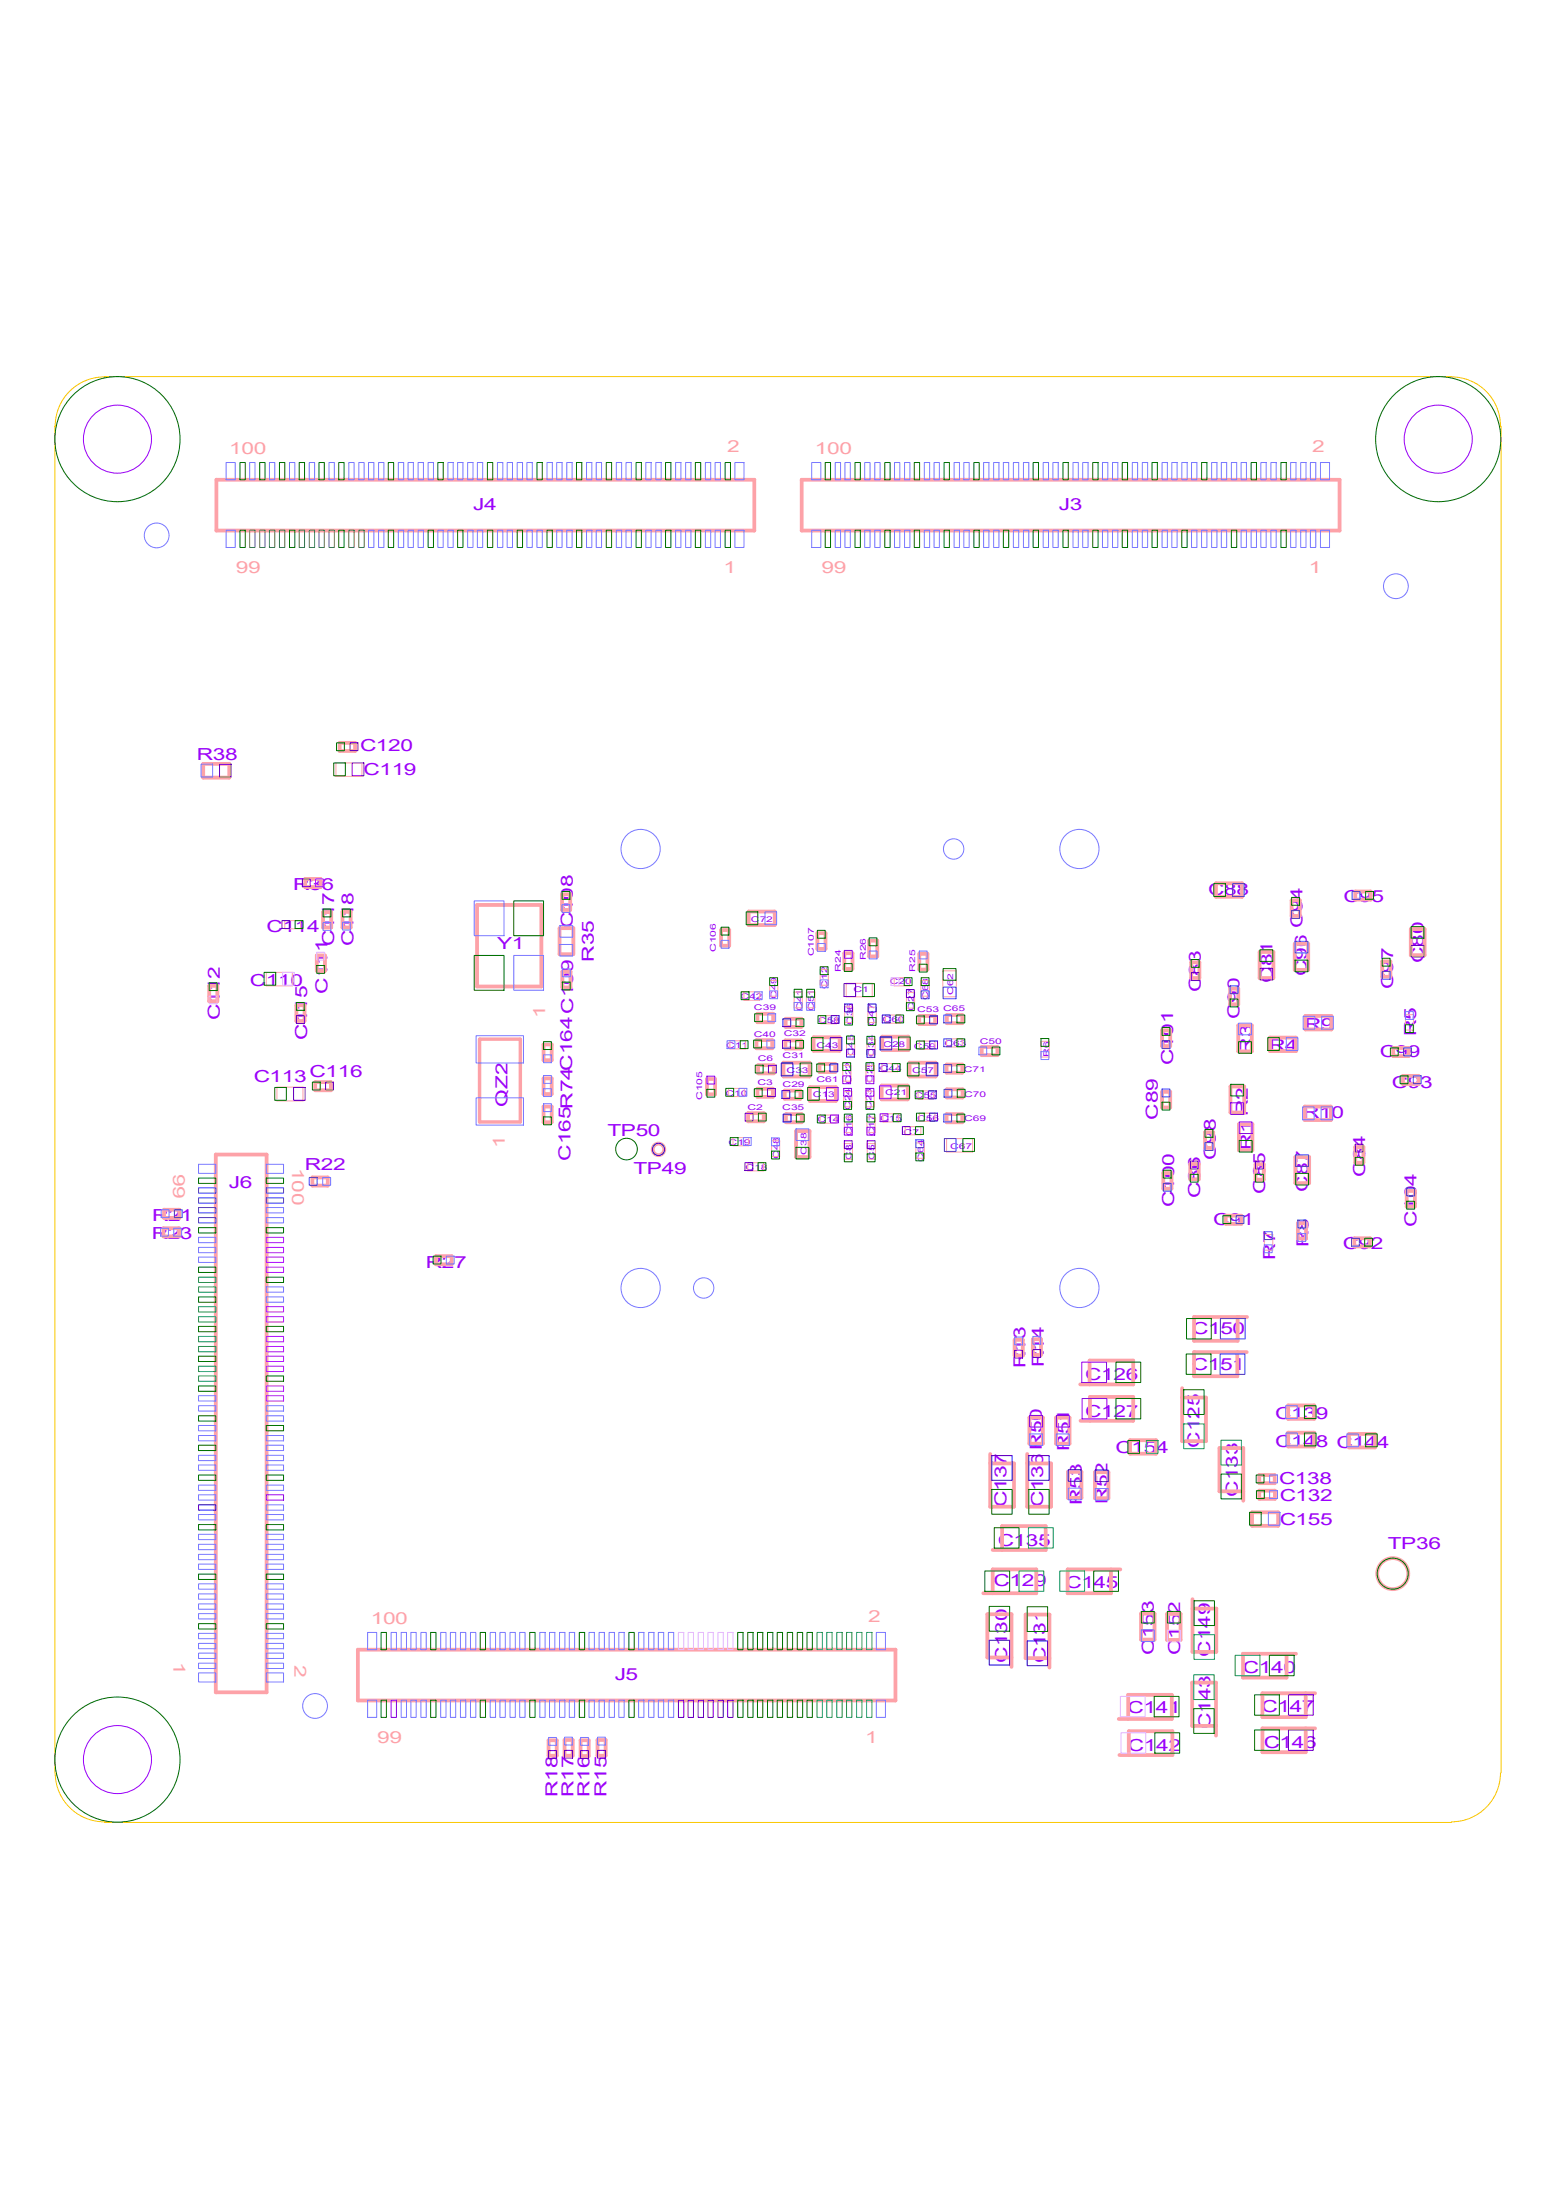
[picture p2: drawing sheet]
<svg xmlns="http://www.w3.org/2000/svg" width="210mm" height="297mm" viewBox="0 0 210 297" stroke-linecap="round" stroke-linejoin="round" font-family="sans-serif">
<g fill="none" stroke="#fda2a8" stroke-width=".51">
<path d="M29.2 64.8h72.6v6.8h-72.6zM108.2 64.8h72.6v6.8h-72.6zM27.4 103.1h3.5v1.9h-3.5zM41.2 118.7h2.1v1.1h-2.1zM45.8 100.3h2.1v1.1h-2.1zM164.1 119.3h3.5v1.8h-3.5zM28.2 133.1h1.1v2.1h-1.1zM40 135.7h1.1v2.1h-1.1zM42.8 129h1.1v2.1h-1.1zM43.6 123.1h1.1v2.1h-1.1zM46.2 123.1h1.1v2.1h-1.1zM64.4 122.2h8.7v11h-8.7z"/>
<path d="M75.5 125.3h1.9v3.5h-1.9zM75.9 120.7h1.1v2.2h-1.1zM75.9 131.2h1.1v2.1h-1.1zM97.3 125.6h1.1v2.1h-1.1zM101 123.1h3.6v1.8h-3.6zM102.2 136.9h2.2v1.1h-2.2zM106 137.5h2.2v1.1h-2.2zM110.3 126h1.1v2.1h-1.1zM114 128.7h1.1v2.1h-1.1zM117.3 127h1.1v2.1h-1.1zM119.1 140h3.5v1.8h-3.5zM124.1 137.2h2.1v1.1h-2.1z"/>
<path d="M124.1 128.8h1.1v2.1h-1.1zM127.8 137h2.1v1.1h-2.1zM156.8 139.1h1.1v2.1h-1.1zM160.8 129.9h1.1v2.1h-1.1zM166 133.5h1.1v2.1h-1.1zM167.1 138.4h1.9v3.5h-1.9zM170 128.5h1.9v3.5h-1.9zM174.3 121.5h1.1v2.2h-1.1zM174.8 127.4h1.8v3.5h-1.8zM176.2 137.2h3.5v1.8h-3.5zM182.9 120.4h2.1v1.1h-2.1zM186.6 129.8h1.1v2.1h-1.1z"/>
<path d="M190.4 125.4h1.9v3.5h-1.9zM29.1 155.9h6.9v72.6h-6.9zM42.2 159h2v1.1h-2zM42.5 146.1h2.2v1.1h-2.2zM73.4 149.4h1.1v2.1h-1.1zM73.4 141h1.1v2.1h-1.1zM73.4 145.6h1.1v2.1h-1.1zM95.4 145.7h1.1v2h-1.1zM101 150.3h2.1v1.1h-2.1zM102.1 140.4h2.1v1.1h-2.1zM102.2 147h2.1v1.1h-2.1zM102.3 143.8h2.1v1.1h-2.1z"/>
<path d="M105.7 143.5h3.6v1.8h-3.6zM105.9 147.2h2.1v1.1h-2.1zM106 140.5h2.1v1.1h-2.1zM106.1 150.4h2.1v1.1h-2.1zM107.4 152.7h1.9v3.5h-1.9zM109.3 146.8h3.5v1.8h-3.5zM109.8 140h3.5v1.9h-3.5zM110.6 143.6h2.1v1.1h-2.1zM119 146.6h3.5v1.8h-3.5zM122.8 143.5h3.5v1.8h-3.5zM127.8 150.4h2.1v1.1h-2.1zM127.8 143.7h2.1v1.1h-2.1z"/>
<path d="M127.8 147.1h2.1v1.1h-2.1zM132.5 141.4h2.1v1.1h-2.1zM156.8 147.4h1.1v2.1h-1.1zM157 158.4h1.1v2.1h-1.1zM160.7 157.1h1.1v2.1h-1.1zM162.6 152.9h1.1v2.1h-1.1zM166.1 146.7h1.8v3.5h-1.8zM167.2 151.8h1.8v3.5h-1.8zM169.5 157.2h1.1v2.1h-1.1zM171.4 140.1h3.5v1.8h-3.5zM174.8 156.2h1.9v3.5h-1.9zM176.1 149.4h3.5v1.8h-3.5z"/>
<path d="M182.9 154.9h1.1v2.1h-1.1zM188 141.5h2.1v1.1h-2.1zM189.4 145.2h2.1v1.1h-2.1zM22.1 165.8h2.1v1.1h-2.1zM22.1 163.3h2.1v1.1h-2.1zM58.8 169.6h2.2v1.1h-2.2zM165.4 164.1h2.2v1.1h-2.2zM167 177.8v3.2h-5.8v-3.2h7.1M175.2 165.1h1.1v2.1h-1.1zM182.8 167.2h2.1v1.1h-2.1zM189.9 160.8h1.1v2.1h-1.1zM133.6 196.3v7.1h3.3v-5.8h-3.3"/>
<path d="M136.9 180.9h1.1v2.1h-1.1zM138.6 196.3v7.1h3.3v-5.8h-3.3M138.9 191.4h1.9v3.5h-1.9zM139.4 180.8h1.1v2.1h-1.1zM142.5 191.4h1.9v3.5h-1.9zM144.1 198.7h1.9v3.5h-1.9zM145.8 186.9h7.2v-3.2h-5.9v3.2M145.8 191.8h7.2v-3.2h-5.9v3.2M147.8 198.8h1.8v3.5h-1.8zM152.5 194.4h3.5v1.9h-3.5zM159.6 187.4v7.2h3.2v-5.9h-3.2M167 182.5v3.3h-5.8v-3.3h7.1"/>
<path d="M170 199.1h2v1.1h-2zM173.9 193.4h3.5v1.9h-3.5zM173.9 189.7h3.5v1.9h-3.5zM182.1 193.6h3.5v1.8h-3.5zM132.7 215.1h7.2v-3.2h-5.9v3.2M134 209.3h7.1v-3.3h-5.8v3.3M149.9 211.9v3.2h-5.8v-3.2h7.1M154 217.8h1.8v3.6h-1.8zM157.5 217.9h1.8v3.5h-1.8zM161 215.9v7.1h3.2v-5.8h-3.2M167.8 201.3h-3.2v-5.8h3.2v7.1M169 204.2h3.5v1.8h-3.5z"/>
<path d="M170 201.3h2.1v1.1h-2.1zM48.3 222.7h72.6v6.9h-72.6zM74 234.9h1.1v2.1h-1.1zM76.2 234.9h1.1v2.1h-1.1zM78.4 234.9h1.1v2.2h-1.1zM80.6 234.9h1.1v2.1h-1.1zM136.5 223.8h-3.2v-5.9h3.2v7.1M141.6 223.9h-3.2v-5.9h3.2v7.1M151 232.1h7.2v-3.3h-5.9v3.3M151.1 236.9h7.1v-3.2h-5.8v3.2M164.1 233h-3.2v-5.8h3.2v7.1M173.7 223.3v3.2h-5.9v-3.2h7.1"/>
<path d="M176.2 233.3v3.3h-5.8v-3.3h7.1M176.2 228.6v3.2h-5.8v-3.2h7.1"/>
<circle cx="88.9" cy="155.2" r=".78"/>
<circle cx="188" cy="212.4" r="2.1"/>
</g>
<g fill="none" stroke="#fda2a8" stroke-width=".13">
<path d="M45.3 103h3.6v1.8h-3.6zM35.9 131.3h3.6v1.8h-3.6zM38.4 124.3h2.2v1.1h-2.2zM100.4 133.9h2.1v1.1h-2.1zM103.9 132.4h1.1v2.1h-1.1zM107.2 133.9h1.1v2.2h-1.1zM108.8 133.9h1.2v2.2h-1.2zM110.7 130.9h1.1v2.1h-1.1zM110.8 137.1h2.1v1.1h-2.1zM114 135.9h1.1v2.1h-1.1zM114.2 132.8h3.5v1.8h-3.5zM117.1 136h1.2v2h-1.2z"/>
<path d="M119.5 137h2.1v1.1h-2.1zM120.7 132h2.1v1.1h-2.1zM122.3 134h1.1v2.1h-1.1zM124.3 132.4h1.1v2.1h-1.1zM127.3 131.1h1.8v3.5h-1.8zM189.7 137h1.1v2.1h-1.1zM37.4 146.8h3.5v1.8h-3.5zM98.3 146.9h2.2v1.1h-2.2zM98.5 140.5h2.1v1.1h-2.1zM98.9 153.6h2.1v1.1h-2.1zM100.9 157h2.1v1.1h-2.1zM104.1 154h1.1v2.1h-1.1z"/>
<path d="M110.7 150.5h2.1v1.1h-2.1zM113.7 143.8h1.2v2.2h-1.2zM113.9 147.4h1.1v2h-1.1zM114 150.8h1.1v2.1h-1.1zM114 154.4h1.1v2.1h-1.1zM114.3 140.3h1.1v2.1h-1.1zM116.9 143.8h1.1v2.2h-1.1zM116.9 147.3h1.1v2.1h-1.1zM117 150.8h1.1v2.1h-1.1zM117 140.3h1.1v2.1h-1.1zM117.1 154.4h1.1v2.1h-1.1zM119 143.6h2.2v1.1h-2.2z"/>
<path d="M119.2 150.4h2.1v1.1h-2.1zM122.2 152.1h2.1v1.1h-2.1zM123.6 154.3h1.2v2.1h-1.2zM123.9 147.3h2.1v1.1h-2.1zM124.1 140.5h2.1v1.1h-2.1zM124.1 150.3h2.1v1.1h-2.1zM127.8 153.7h3.5v1.8h-3.5zM127.8 140.3h2.1v1.1h-2.1zM140.5 140.6h1.1v2.1h-1.1zM170.6 166.7h1.2v2.1h-1.2z"/>
</g>
<path d="M64.7 140.3h5.5v11.2h-5.5z" fill="none" stroke="#fda2a8" stroke-width=".47"/>
<path d="M7.4 57.5v181.9M14.1 50.9h.1a6.6 6.6 0 0 0-6.7 6.7v-.1M14.1 50.8h181.8M195.9 50.9a6.6 6.6 0 0 1 6.6 6.7v-.1M202.6 57.5v181.9M7.5 239.4a6.6 6.6 0 0 0 6.7 6.6h-.1M202.5 239.4a6.6 6.6 0 0 1-6.6 6.6M14.1 246h181.8" fill="none" stroke="#fac800" stroke-width=".13"/>
<g fill="none" stroke="#7979ff" stroke-width=".13">
<path d="M30.5 71.6h1.2v2.3h-1.2zM30.5 62.4h1.2v2.4h-1.2zM33.7 62.4h.7v2.4h-.7zM36.4 62.4h.7v2.4h-.7zM39.1 62.4h.7v2.4h-.7zM41.7 62.4h.8v2.4h-.8zM44.4 62.4h.7v2.4h-.7zM47.1 62.4h.7v2.4h-.7zM48.4 62.4h.7v2.4h-.7zM49.7 71.6h.8v2.3h-.8zM49.7 62.4h.8v2.4h-.8zM51.1 71.6h.7v2.3h-.7z"/>
<path d="M51.1 62.4h.7v2.4h-.7zM53.8 71.6h.7v2.3h-.7zM53.8 62.4h.7v2.4h-.7zM55.1 71.6h.7v2.3h-.7zM55.1 62.4h.7v2.4h-.7zM56.4 71.6h.7v2.3h-.7zM56.4 62.4h.7v2.4h-.7zM57.8 62.4h.7v2.4h-.7zM59.1 71.6h.7v2.3h-.7zM60.5 71.6h.7v2.3h-.7zM60.5 62.4h.7v2.4h-.7zM61.8 62.4h.7v2.4h-.7z"/>
<path d="M63.1 71.6h.7v2.3h-.7zM63.1 62.4h.7v2.4h-.7zM64.4 71.6h.8v2.3h-.8zM64.4 62.4h.8v2.4h-.8zM67.1 71.6h.8v2.3h-.8zM67.1 62.4h.8v2.4h-.8zM68.5 71.6h.7v2.3h-.7zM68.5 62.4h.7v2.4h-.7zM69.8 62.4h.7v2.4h-.7zM71.1 71.6h.7v2.3h-.7zM71.1 62.4h.7v2.4h-.7zM72.5 71.6h.7v2.3h-.7z"/>
<path d="M73.8 62.4h.7v2.4h-.7zM75.1 71.6h.8v2.3h-.8zM75.1 62.4h.8v2.4h-.8zM76.5 71.6h.7v2.3h-.7zM76.5 62.4h.7v2.4h-.7zM79.2 71.6h.7v2.3h-.7zM79.2 62.4h.7v2.4h-.7zM80.5 71.6h.7v2.3h-.7zM80.5 62.4h.7v2.4h-.7zM83.2 71.6h.7v2.3h-.7zM83.2 62.4h.7v2.4h-.7zM84.5 71.6h.7v2.3h-.7z"/>
<path d="M84.5 62.4h.7v2.4h-.7zM87.2 71.6h.7v2.3h-.7zM87.2 62.4h.7v2.4h-.7zM88.5 71.6h.7v2.3h-.7zM88.5 62.4h.7v2.4h-.7zM91.2 71.6h.7v2.3h-.7zM91.2 62.4h.7v2.4h-.7zM92.5 71.6h.8v2.3h-.8zM92.5 62.4h.8v2.4h-.8zM95.2 71.6h.7v2.3h-.7zM95.2 62.4h.7v2.4h-.7zM96.5 71.6h.7v2.3h-.7z"/>
<path d="M96.5 62.4h.7v2.4h-.7zM99.2 71.6h1.2v2.3h-1.2zM99.2 62.4h1.2v2.4h-1.2zM109.6 71.6h1.2v2.3h-1.2zM109.6 62.4h1.2v2.4h-1.2zM112.7 71.6h.8v2.3h-.8zM112.7 62.4h.8v2.4h-.8zM114 71.6h.8v2.3h-.8zM114 62.4h.8v2.4h-.8zM116.7 71.6h.7v2.3h-.7zM116.7 62.4h.7v2.4h-.7zM118.1 71.6h.7v2.3h-.7z"/>
<path d="M118.1 62.4h.7v2.4h-.7zM120.7 71.6h.8v2.3h-.8zM120.7 62.4h.8v2.4h-.8zM122.1 71.6h.7v2.3h-.7zM122.1 62.4h.7v2.4h-.7zM124.8 71.6h.7v2.3h-.7zM124.8 62.4h.7v2.4h-.7zM126.1 71.6h.7v2.3h-.7zM126.1 62.4h.7v2.4h-.7zM128.8 71.6h.7v2.3h-.7zM128.8 62.4h.7v2.4h-.7zM130.1 71.6h.7v2.3h-.7z"/>
<path d="M130.1 62.4h.7v2.4h-.7zM132.8 71.6h.7v2.3h-.7zM132.8 62.4h.7v2.4h-.7zM134.1 71.6h.7v2.3h-.7zM134.1 62.4h.7v2.4h-.7zM135.4 62.4h.7v2.4h-.7zM136.8 71.6h.7v2.3h-.7zM136.8 62.4h.7v2.4h-.7zM138.1 71.6h.8v2.3h-.8zM138.1 62.4h.8v2.4h-.8zM140.8 71.6h.7v2.3h-.7zM140.8 62.4h.7v2.4h-.7z"/>
<path d="M142.1 71.6h.7v2.3h-.7zM142.1 62.4h.7v2.4h-.7zM144.8 71.6h.7v2.3h-.7zM144.8 62.4h.7v2.4h-.7zM146.1 71.6h.8v2.3h-.8zM146.1 62.4h.8v2.4h-.8zM148.8 71.6h.7v2.3h-.7zM148.8 62.4h.7v2.4h-.7zM150.2 71.6h.7v2.3h-.7zM150.2 62.4h.7v2.4h-.7zM152.8 71.6h.7v2.3h-.7zM152.8 62.4h.7v2.4h-.7z"/>
<path d="M154.2 71.6h.7v2.3h-.7zM154.2 62.4h.7v2.4h-.7zM156.8 71.6h.8v2.3h-.8zM156.8 62.4h.8v2.4h-.8zM158.2 71.6h.7v2.3h-.7zM158.2 62.4h.7v2.4h-.7zM159.5 62.4h.7v2.4h-.7zM160.8 71.6h.7v2.3h-.7zM160.8 62.4h.7v2.4h-.7zM162.2 71.6h.7v2.3h-.7zM163.5 71.6h.8v2.3h-.8zM163.5 62.4h.8v2.4h-.8z"/>
<path d="M164.8 71.6h.8v2.3h-.8zM164.8 62.4h.8v2.4h-.8zM166.2 62.4h.7v2.4h-.7zM167.5 71.6h.7v2.3h-.7zM167.5 62.4h.7v2.4h-.7zM168.9 71.6h.7v2.3h-.7zM170.2 71.6h.7v2.3h-.7zM170.2 62.4h.7v2.4h-.7zM171.5 71.6h.8v2.3h-.8zM171.5 62.4h.8v2.4h-.8zM174.2 71.6h.7v2.3h-.7zM174.2 62.4h.7v2.4h-.7z"/>
<path d="M175.6 71.6h.7v2.3h-.7zM175.6 62.4h.7v2.4h-.7zM176.9 71.6h.7v2.3h-.7zM176.9 62.4h.7v2.4h-.7zM178.2 71.6h1.3v2.3h-1.3zM178.2 62.4h1.3v2.4h-1.3zM27.1 103.2h1.6v1.7h-1.6zM43.6 124.5h1.1v1.1h-1.1zM46.2 124.5h1.1v1.1h-1.1zM64 121.6h4v4.7h-4zM64.3 139.8h6.4v3.7h-6.4zM69.3 129h4.1v4.7h-4.1z"/>
<path d="M75.6 127.5h1.7v1.6h-1.7zM75.6 125h1.7v1.5h-1.7zM75.9 122.1h1v1.1h-1zM75.9 130.8h1.1v1.1h-1.1zM97.3 127h1.1v1h-1.1zM101.8 133.9h1.1v1.1h-1.1zM103.3 123.1h1.5v1.7h-1.5zM103.6 136.9h1.1v1h-1.1zM103.9 133.8h1v1h-1zM107.2 135.3h1v1.1h-1zM108.9 135.3h1v1.1h-1zM110.3 127.4h1.1v1h-1.1z"/>
<path d="M110.7 132.3h1.1v1h-1.1zM117.3 128.4h1.1v1.1h-1.1zM124.1 128.4h1v1.1h-1zM167.2 138.1h1.7v1.6h-1.7zM175.9 137.2h1.6v1.7h-1.6zM178.4 137.2h1.6v1.7h-1.6zM189.7 136.6h1.1v1h-1.1zM26.8 157.2h2.3v1.2h-2.3zM35.9 157.2h2.4v1.2h-2.4zM43.6 159h1v1h-1zM64.3 148.2h6.4v3.7h-6.4zM73.4 147h1v1h-1z"/>
<path d="M73.4 149h1v1.1h-1zM73.4 145.2h1v1.1h-1zM73.4 142.4h1v1.1h-1zM98.1 140.5h1.1v1.1h-1.1zM99.7 146.9h1.1v1.1h-1.1zM100.3 153.6h1.1v1h-1.1zM103.5 140.4h1.1v1.1h-1.1zM104.1 153.6h1.1v1.1h-1.1zM107.4 152.4h1.8v1.6h-1.8zM132.1 141.4h1.1v1h-1.1zM140.5 142h1.1v1h-1.1zM173.6 140.1h1.6v1.7h-1.6z"/>
<path d="M175.8 149.4h1.6v1.8h-1.6zM178.3 149.4h1.6v1.8h-1.6zM21.7 165.8h1v1.1h-1zM21.8 163.3h1v1.1h-1zM23.5 165.8h1v1.1h-1zM26.8 167h2.3v.8h-2.3zM26.8 168.4h2.3v.7h-2.3zM26.8 169.7h2.3v.7h-2.3zM35.9 163h2.4v.7h-2.4zM35.9 164.4h2.4v.7h-2.4zM35.9 173.7h2.4v.8h-2.4zM35.9 175.1h2.4v.7h-2.4z"/>
<path d="M60.2 169.6h1.1v1h-1.1zM170.6 168.1h1.1v1h-1.1zM175.2 166.5h1v1.1h-1zM26.8 192.4h2.3v.8h-2.3zM26.8 193.8h2.3v.7h-2.3zM26.8 196.5h2.3v.7h-2.3zM26.8 197.8h2.3v.7h-2.3zM26.8 189.8h2.3v.7h-2.3zM26.8 188.4h2.3v.7h-2.3zM35.9 191.1h2.4v.8h-2.4zM35.9 193.8h2.4v.7h-2.4zM35.9 195.1h2.4v.7h-2.4z"/>
<path d="M35.9 196.5h2.4v.7h-2.4zM35.9 197.8h2.4v.7h-2.4zM35.9 189.8h2.4v.7h-2.4zM136.9 180.5h1.1v1.1h-1.1zM139 193.6h1.7v1.6h-1.7zM139.4 180.4h1.1v1.1h-1.1zM142.6 193.6h1.7v1.6h-1.7zM171.4 199.1h1v1.1h-1zM173.5 189.8h1.6v1.7h-1.6zM173.6 193.5h1.5v1.7h-1.5zM181.8 193.6h1.5v1.7h-1.5zM26.8 217.8h2.3v.8h-2.3z"/>
<path d="M26.8 216.5h2.3v.8h-2.3zM26.8 215.2h2.3v.7h-2.3zM26.8 213.8h2.3v.7h-2.3zM26.8 207.1h2.3v.8h-2.3zM26.8 208.5h2.3v.7h-2.3zM26.8 209.8h2.3v.8h-2.3zM26.8 211.2h2.3v.7h-2.3zM26.8 200.5h2.3v.7h-2.3zM26.8 201.8h2.3v.7h-2.3zM26.8 204.5h2.3v.7h-2.3zM35.9 213.8h2.4v.7h-2.4zM35.9 215.2h2.4v.7h-2.4z"/>
<path d="M35.9 216.5h2.4v.8h-2.4zM35.9 217.8h2.4v.8h-2.4zM35.9 207.1h2.4v.8h-2.4zM35.9 208.5h2.4v.7h-2.4zM35.9 209.8h2.4v.8h-2.4zM35.9 211.2h2.4v.7h-2.4zM35.9 200.5h2.4v.7h-2.4zM35.9 203.2h2.4v.7h-2.4zM35.9 204.5h2.4v.7h-2.4zM144.2 200.9h1.7v1.6h-1.7zM147.8 201h1.8v1.5h-1.8zM171.2 204.2h1.6v1.7h-1.6z"/>
<path d="M171.4 201.3h1v1h-1zM26.8 224.5h2.3v.8h-2.3zM26.8 223.2h2.3v.7h-2.3zM26.8 221.9h2.3v.7h-2.3zM26.8 220.5h2.3v.7h-2.3zM26.8 225.8h2.3v1.3h-2.3zM35.9 220.5h2.4v.7h-2.4zM35.9 221.9h2.4v.7h-2.4zM35.9 223.2h2.4v.7h-2.4zM35.9 224.5h2.4v.8h-2.4zM35.9 225.8h2.4v1.3h-2.4zM49.6 220.4h1.2v2.3h-1.2z"/>
<path d="M49.6 229.5h1.2v2.4h-1.2zM52.8 220.4h.7v2.3h-.7zM54.1 229.5h.8v2.4h-.8zM54.1 220.4h.8v2.3h-.8zM55.5 229.5h.7v2.4h-.7zM55.5 220.4h.7v2.3h-.7zM56.8 229.5h.7v2.4h-.7zM56.8 220.4h.7v2.3h-.7zM59.5 229.5h.7v2.4h-.7zM59.5 220.4h.7v2.3h-.7zM60.8 229.5h.7v2.4h-.7zM60.8 220.4h.7v2.3h-.7z"/>
<path d="M62.1 229.5h.8v2.4h-.8zM62.1 220.4h.8v2.3h-.8zM63.5 229.5h.7v2.4h-.7zM63.5 220.4h.7v2.3h-.7zM66.2 229.5h.7v2.4h-.7zM66.2 220.4h.7v2.3h-.7zM67.5 229.5h.7v2.4h-.7zM67.5 220.4h.7v2.3h-.7zM68.8 229.5h.8v2.4h-.8zM68.8 220.4h.8v2.3h-.8zM70.1 229.5h.8v2.4h-.8zM70.1 220.4h.8v2.3h-.8z"/>
<path d="M72.9 229.5h.7v2.4h-.7zM72.9 220.4h.7v2.3h-.7zM74 234.6h1.1v1h-1.1zM74.2 229.5h.7v2.4h-.7zM74.2 220.4h.7v2.3h-.7zM75.5 229.5h.7v2.4h-.7zM75.5 220.4h.7v2.3h-.7zM76.2 234.5h1.1v1.1h-1.1zM76.8 229.5h.8v2.4h-.8zM76.8 220.4h.8v2.3h-.8zM78.4 234.6h1v1h-1zM79.5 229.5h.7v2.4h-.7z"/>
<path d="M79.5 220.4h.7v2.3h-.7zM80.6 234.5h1.1v1.1h-1.1zM80.9 229.5h.7v2.4h-.7zM80.9 220.4h.7v2.3h-.7zM82.2 229.5h.7v2.4h-.7zM82.2 220.4h.7v2.3h-.7zM83.5 229.5h.7v2.4h-.7zM83.5 220.4h.7v2.3h-.7zM86.2 220.4h.7v2.3h-.7zM86.2 229.5h.7v2.4h-.7zM87.5 220.4h.8v2.3h-.8zM87.5 229.5h.8v2.4h-.8z"/>
<path d="M88.9 220.4h.7v2.3h-.7zM88.9 229.5h.7v2.4h-.7zM90.2 220.4h.7v2.3h-.7zM90.2 229.5h.7v2.4h-.7zM118.3 229.5h1.2v2.4h-1.2zM118.3 220.4h1.2v2.3h-1.2zM154.1 220h1.7v1.6h-1.7z"/>
<circle cx="21.1" cy="72.3" r="1.67"/>
<circle cx="188.4" cy="79.1" r="1.67"/>
<circle cx="86.5" cy="114.6" r="2.65"/>
<circle cx="128.7" cy="114.6" r="1.38"/>
<circle cx="145.7" cy="114.6" r="2.65"/>
<circle cx="86.5" cy="173.9" r="2.65"/>
<circle cx="95" cy="173.9" r="1.38"/>
<circle cx="145.7" cy="173.9" r="2.65"/>
<circle cx="42.5" cy="230.3" r="1.67"/>
</g>
<g fill="none" stroke="#007100" stroke-width=".13">
<path d="M32.4 71.6h.7v2.3h-.7zM32.4 62.4h.7v2.4h-.7zM35.1 62.4h.7v2.4h-.7zM37.7 62.4h.7v2.4h-.7zM39.1 71.6h.7v2.3h-.7zM40.4 62.4h.7v2.4h-.7zM43.1 62.4h.7v2.4h-.7zM45.7 71.6h.7v2.3h-.7zM45.7 62.4h.7v2.4h-.7zM52.4 71.6h.7v2.3h-.7zM52.4 62.4h.7v2.4h-.7zM57.8 71.6h.7v2.3h-.7z"/>
<path d="M59.1 62.4h.7v2.4h-.7zM61.8 71.6h.7v2.3h-.7zM65.8 71.6h.7v2.3h-.7zM65.8 62.4h.7v2.4h-.7zM69.8 71.6h.7v2.3h-.7zM72.5 62.4h.7v2.4h-.7zM73.8 71.6h.7v2.3h-.7zM77.8 71.6h.7v2.3h-.7zM77.8 62.4h.7v2.4h-.7zM81.8 71.6h.7v2.3h-.7zM81.8 62.4h.7v2.4h-.7zM85.9 71.6h.7v2.3h-.7z"/>
<path d="M85.9 62.4h.7v2.4h-.7zM89.8 71.6h.8v2.3h-.8zM89.8 62.4h.8v2.4h-.8zM93.9 71.6h.7v2.3h-.7zM93.9 62.4h.7v2.4h-.7zM97.9 71.6h.7v2.3h-.7zM97.9 62.4h.7v2.4h-.7zM111.4 71.6h.7v2.3h-.7zM111.4 62.4h.7v2.4h-.7zM115.4 71.6h.7v2.3h-.7zM115.4 62.4h.7v2.4h-.7zM119.4 71.6h.7v2.3h-.7z"/>
<path d="M119.4 62.4h.7v2.4h-.7zM123.4 71.6h.7v2.3h-.7zM123.4 62.4h.7v2.4h-.7zM127.4 71.6h.7v2.3h-.7zM127.4 62.4h.7v2.4h-.7zM131.4 71.6h.8v2.3h-.8zM131.4 62.4h.8v2.4h-.8zM135.4 71.6h.7v2.3h-.7zM139.4 71.6h.8v2.3h-.8zM139.4 62.4h.8v2.4h-.8zM143.5 71.6h.7v2.3h-.7zM143.5 62.4h.7v2.4h-.7z"/>
<path d="M147.5 71.6h.7v2.3h-.7zM147.5 62.4h.7v2.4h-.7zM151.5 71.6h.7v2.3h-.7zM151.5 62.4h.7v2.4h-.7zM155.5 71.6h.7v2.3h-.7zM155.5 62.4h.7v2.4h-.7zM159.5 71.6h.7v2.3h-.7zM162.2 62.4h.7v2.4h-.7zM166.2 71.6h.7v2.3h-.7zM168.9 62.4h.7v2.4h-.7zM172.9 71.6h.7v2.3h-.7zM172.9 62.4h.7v2.4h-.7z"/>
<path d="M45 103h1.6v1.7h-1.6zM45.4 100.3h1.1v1h-1.1zM163.8 119.3h1.6v1.7h-1.6zM28.2 132.7h1.1v1h-1.1zM35.6 131.3h1.6v1.7h-1.6zM39.8 124.3h1.1v1h-1.1zM40 135.3h1.1v1.1h-1.1zM42.8 130.3h1v1.1h-1zM43.6 122.7h1.1v1.1h-1.1zM46.2 122.7h1.1v1.1h-1.1zM64 129h4v4.7h-4zM69.3 121.6h4.1v4.7h-4.1z"/>
<path d="M75.9 120.4h1v1h-1zM75.9 132.6h1.1v1h-1.1zM97.3 125.2h1.1v1h-1.1zM100 133.9h1.1v1.1h-1.1zM100.7 123.1h1.6v1.7h-1.6zM101.9 136.9h1v1h-1zM103.9 132h1v1.1h-1zM107.2 133.6h1v1h-1zM107.4 137.5h1.1v1.1h-1.1zM108.9 133.6h1v1h-1zM110.3 125.6h1.1v1.1h-1.1zM110.4 137.1h1.1v1.1h-1.1z"/>
<path d="M110.7 130.5h1.1v1.1h-1.1zM114 130.1h1v1h-1zM114 137.3h1.1v1.1h-1.1zM114.3 139.9h1v1h-1zM116.5 132.8h1.5v1.7h-1.5zM117 139.9h1.1v1.1h-1.1zM117.2 137.4h1v1h-1zM117.3 126.6h1.1v1.1h-1.1zM120.9 137h1.1v1.1h-1.1zM121.3 140h1.6v1.7h-1.6zM122 132h1.1v1.1h-1.1zM122.3 135.4h1.1v1h-1.1z"/>
<path d="M123.7 137.2h1.1v1h-1.1zM124.1 130.2h1v1h-1zM124.3 132h1.1v1.1h-1.1zM127.3 130.8h1.7v1.5h-1.7zM129.2 137h1v1.1h-1zM156.8 138.7h1.1v1.1h-1.1zM160.8 129.5h1v1.1h-1zM166 134.9h1.1v1h-1.1zM170.1 128.2h1.7v1.6h-1.7zM174.3 121.2h1.1v1h-1.1zM174.8 129.6h1.7v1.6h-1.7zM184.3 120.4h1.1v1h-1.1z"/>
<path d="M186.6 129.4h1v1h-1zM189.7 138.3h1.1v1.1h-1.1zM190.5 125.1h1.7v1.6h-1.7zM26.8 159h2.3v.8h-2.3zM35.9 159h2.4v.8h-2.4zM37.1 146.8h1.6v1.7h-1.6zM42.2 146.1h1v1.1h-1zM73.4 150.8h1v1h-1zM73.4 140.6h1v1.1h-1zM95.4 147.1h1.1v1h-1.1zM98 146.9h1v1.1h-1zM98.6 153.6h1v1h-1z"/>
<path d="M99.9 140.5h1.1v1.1h-1.1zM101.7 140.4h1.1v1.1h-1.1zM101.8 147h1.1v1h-1.1zM101.9 143.8h1.1v1.1h-1.1zM102.3 157h1.1v1h-1.1zM102.4 150.3h1v1h-1zM104.1 155.4h1.1v1.1h-1.1zM107.3 147.2h1.1v1.1h-1.1zM107.4 140.5h1.1v1h-1.1zM107.4 154.9h1.8v1.6h-1.8zM107.5 150.4h1v1.1h-1zM108 143.5h1.6v1.7h-1.6z"/>
<path d="M109 146.8h1.6v1.7h-1.6zM109.5 140.1h1.6v1.7h-1.6zM110.2 143.6h1.1v1.1h-1.1zM110.3 150.5h1.1v1.1h-1.1zM113.7 143.5h1.1v1h-1.1zM113.9 148.7h1v1.1h-1zM114 150.4h1v1.1h-1zM114 155.8h1v1h-1zM116.9 148.7h1v1.1h-1zM116.9 143.5h1v1h-1zM117 150.4h1.1v1.1h-1.1zM117.1 155.8h1v1h-1z"/>
<path d="M120.4 143.6h1.1v1.1h-1.1zM120.6 150.4h1v1h-1zM121.2 146.6h1.6v1.7h-1.6zM122.5 143.5h1.5v1.7h-1.5zM123.5 147.3h1.1v1h-1.1zM123.6 152.1h1v1.1h-1zM123.6 155.7h1.1v1h-1.1zM123.7 150.3h1.1v1h-1.1zM123.7 140.5h1.1v1.1h-1.1zM129.2 150.4h1v1.1h-1zM129.2 140.3h1v1h-1zM129.2 143.7h1v1.1h-1z"/>
<path d="M129.2 147.1h1.1v1h-1.1zM130 153.7h1.5v1.7h-1.5zM133.9 141.4h1.1v1h-1.1zM140.5 140.2h1.1v1.1h-1.1zM156.8 148.8h1.1v1.1h-1.1zM157 158h1.1v1h-1.1zM160.7 158.5h1v1.1h-1zM162.6 152.5h1.1v1h-1.1zM166.1 146.4h1.8v1.6h-1.8zM167.2 140.6h1.7v1.6h-1.7zM167.3 154h1.7v1.5h-1.7zM169.5 158.5h1v1.1h-1z"/>
<path d="M171.1 140.1h1.6v1.7h-1.6zM174.9 158.4h1.7v1.6h-1.7zM182.9 156.3h1.1v1h-1.1zM187.7 141.5h1v1h-1zM189 145.2h1v1.1h-1zM26.8 179.1h2.3v.7h-2.3zM26.8 165.7h2.3v.8h-2.3zM26.8 171.1h2.3v.7h-2.3zM26.8 175.1h2.3v.7h-2.3zM35.9 179.1h2.4v.7h-2.4zM35.9 165.7h2.4v.8h-2.4zM35.9 172.4h2.4v.7h-2.4z"/>
<path d="M58.5 169.6h1v1h-1zM160.1 178h3.4v2.8h-3.4zM165.1 164.1h1v1.1h-1zM184.2 167.2h1.1v1h-1.1zM189.9 162.2h1v1h-1zM26.8 191.1h2.3v.8h-2.3zM26.8 195.1h2.3v.7h-2.3zM26.8 199.1h2.3v.8h-2.3zM26.8 187.1h2.3v.7h-2.3zM26.8 183.1h2.3v.7h-2.3zM35.9 192.4h2.4v.8h-2.4zM35.9 199.1h2.4v.8h-2.4z"/>
<path d="M35.9 185.8h2.4v.7h-2.4zM150.6 188.8h3.4v2.8h-3.4zM150.6 183.9h3.4v2.7h-3.4zM152.2 194.5h1.6v1.7h-1.6zM159.8 187.6h2.7v3.4h-2.7zM160.1 182.8h3.3v2.7h-3.3zM164.8 199h2.8v3.4h-2.8zM169.5 199.1h1.1v1.1h-1.1zM176.1 189.8h1.5v1.7h-1.5zM176.1 193.5h1.5v1.7h-1.5zM184.3 193.6h1.6v1.7h-1.6zM26.8 219.2h2.3v.7h-2.3z"/>
<path d="M26.8 212.5h2.3v.7h-2.3zM26.8 205.8h2.3v.7h-2.3zM35.9 212.5h2.4v.7h-2.4zM35.9 219.2h2.4v.7h-2.4zM35.9 205.8h2.4v.7h-2.4zM132.9 212.1h3.4v2.7h-3.4zM133.5 216.9h2.8v3.3h-2.8zM133.9 201.1h2.7v3.3h-2.7zM134.2 206.2h3.3v2.8h-3.3zM138.6 216.9h2.8v3.4h-2.8zM138.9 201.1h2.7v3.3h-2.7zM147.6 212.1h3.4v2.7h-3.4z"/>
<path d="M154.1 217.6h1.7v1.5h-1.7zM157.6 217.6h1.7v1.5h-1.7zM161.2 216.1h2.7v3.4h-2.7zM168.7 204.2h1.5v1.7h-1.5zM169.6 201.3h1v1h-1zM51.4 229.5h.8v2.4h-.8zM51.4 220.4h.8v2.3h-.8zM58.1 229.5h.7v2.4h-.7zM58.1 220.4h.7v2.3h-.7zM64.8 229.5h.7v2.4h-.7zM64.8 220.4h.7v2.3h-.7zM71.5 229.5h.7v2.4h-.7z"/>
<path d="M71.5 220.4h.7v2.3h-.7zM78.2 229.5h.7v2.4h-.7zM78.2 220.4h.7v2.3h-.7zM84.9 220.4h.7v2.3h-.7zM84.9 229.5h.7v2.4h-.7zM99.6 220.4h.7v2.3h-.7zM99.6 229.5h.7v2.4h-.7zM100.9 220.4h.7v2.3h-.7zM100.9 229.5h.7v2.4h-.7zM102.2 220.4h.8v2.3h-.8zM102.2 229.5h.8v2.4h-.8zM103.6 220.4h.7v2.3h-.7z"/>
<path d="M103.6 229.5h.7v2.4h-.7zM104.9 229.5h.7v2.4h-.7zM104.9 220.4h.7v2.3h-.7zM106.3 229.5h.7v2.4h-.7zM106.3 220.4h.7v2.3h-.7zM107.6 229.5h.7v2.4h-.7zM107.6 220.4h.7v2.3h-.7zM108.9 229.5h.7v2.4h-.7zM108.9 220.4h.7v2.3h-.7zM155.8 229h3.3v2.8h-3.3zM155.9 233.9h3.3v2.8h-3.3zM161.1 230.7h2.8v3.3h-2.8z"/>
<path d="M169.3 233.6h3.4v2.7h-3.4zM169.3 228.8h3.4v2.8h-3.4zM171.3 223.5h3.4v2.7h-3.4z"/>
<circle cx="15.9" cy="59.3" r="8.4"/>
<circle cx="194.1" cy="59.3" r="8.4"/>
<circle cx="84.6" cy="155.1" r="1.46"/>
<circle cx="188" cy="212.4" r="2.1"/>
<circle cx="15.9" cy="237.6" r="8.4"/>
</g>
<g fill="none" stroke="#8d00d9" stroke-width=".13">
<path d="M114 128.3h1v1.1h-1zM95.4 145.3h1.1v1h-1.1zM111.5 146.8h1.6v1.7h-1.6zM112.1 150.5h1.1v1.1h-1.1zM113.7 145.2h1.1v1.1h-1.1zM113.9 146.9h1v1.1h-1zM114 152.2h1v1h-1zM116.9 146.9h1v1.1h-1zM116.9 145.2h1v1.1h-1zM117 152.2h1.1v1h-1.1zM118.7 146.6h1.6v1.7h-1.6zM118.8 150.4h1v1h-1z"/>
<path d="M166.1 148.9h1.8v1.6h-1.8zM167.3 151.5h1.7v1.5h-1.7zM139 191.1h1.7v1.6h-1.7zM142.6 191.1h1.7v1.6h-1.7zM146 183.9h3.4v2.7h-3.4zM146 188.8h3.4v2.8h-3.4zM35.9 201.8h2.4v.7h-2.4zM52.8 229.5h.7v2.4h-.7z"/>
</g>
<g fill="none" stroke="#8a008a" stroke-width=".13">
<path d="M29.6 103.2h1.6v1.7h-1.6zM40.8 118.7h1.1v1h-1.1zM47.2 100.3h1.1v1h-1.1zM47.5 103h1.6v1.7h-1.6zM38.1 124.3h1v1h-1zM40 137.1h1.1v1.1h-1.1zM113.9 132.8h1.6v1.7h-1.6zM122.3 133.6h1.1v1.1h-1.1zM160.8 131.3h1v1.1h-1zM170.1 130.7h1.7v1.6h-1.7zM190.5 127.6h1.7v1.6h-1.7zM39.6 146.8h1.6v1.7h-1.6z"/>
<path d="M43.9 146.1h1.1v1.1h-1.1zM100.5 157h1.1v1h-1.1zM100.6 150.3h1v1h-1zM103.6 147h1v1h-1zM103.7 143.8h1.1v1.1h-1.1zM114 154h1v1.1h-1zM117.1 154h1v1.1h-1zM121.8 152.1h1.1v1.1h-1.1zM160.7 156.8h1v1h-1zM169.5 156.8h1v1h-1zM182.9 154.5h1.1v1h-1.1zM136.9 182.3h1.1v1h-1.1z"/>
<path d="M139.4 182.2h1.1v1.1h-1.1zM74 236.3h1.1v1.1h-1.1zM76.2 236.3h1.1v1.1h-1.1zM78.4 236.3h1v1.1h-1zM80.6 236.3h1.1v1.1h-1.1zM91.6 229.5h.7v2.4h-.7zM92.9 229.5h.7v2.4h-.7zM94.2 229.5h.8v2.4h-.8zM95.5 229.5h.8v2.4h-.8zM96.9 229.5h.7v2.4h-.7zM98.2 229.5h.7v2.4h-.7zM173.9 233.6h3.3v2.7h-3.3z"/>
<path d="M173.9 228.8h3.3v2.8h-3.3z"/>
</g>
<g fill="none" stroke="#0070df" stroke-width=".13">
<path d="M166.4 119.3h1.5v1.7h-1.5zM124.3 133.8h1.1v1h-1.1zM127.3 133.3h1.7v1.5h-1.7zM127.4 137h1v1.1h-1zM166 133.1h1.1v1.1h-1.1zM174.3 122.9h1.1v1.1h-1.1zM174.8 127.1h1.7v1.6h-1.7zM182.5 120.4h1.1v1h-1.1zM186.6 131.1h1v1.1h-1zM41.7 159h1.1v1h-1.1zM123.6 153.9h1.1v1h-1.1zM127.4 150.4h1v1.1h-1z"/>
<path d="M127.4 140.3h1v1h-1zM127.4 143.7h1v1.1h-1zM127.4 147.1h1.1v1h-1.1zM127.5 153.7h1.5v1.7h-1.5zM156.8 147h1.1v1.1h-1.1zM156.8 140.5h1.1v1.1h-1.1zM157 159.8h1.1v1h-1.1zM162.6 154.3h1.1v1h-1.1zM174.9 155.9h1.7v1.6h-1.7zM189.4 141.5h1.1v1h-1.1zM190.8 145.2h1v1.1h-1zM23.5 163.3h1.1v1.1h-1.1z"/>
<path d="M26.8 161.7h2.3v.7h-2.3zM26.8 163h2.3v.7h-2.3zM26.8 164.4h2.3v.7h-2.3zM26.8 160.4h2.3v.7h-2.3zM35.9 161.7h2.4v.7h-2.4zM35.9 160.4h2.4v.7h-2.4zM164.7 178h3.4v2.8h-3.4zM166.8 164.1h1.1v1.1h-1.1zM170.6 166.3h1.1v1h-1.1zM175.2 164.7h1v1.1h-1zM182.4 167.2h1.1v1h-1.1zM189.9 160.4h1v1.1h-1z"/>
<path d="M164.7 182.8h3.3v2.7h-3.3z"/>
</g>
<g fill="none" stroke="#ffa8ff" stroke-width=".13">
<path d="M28.2 134.5h1.1v1h-1.1zM38.1 131.3h1.6v1.7h-1.6zM42.8 128.6h1v1h-1zM120.3 132h1v1.1h-1zM91.6 220.4h.7v2.3h-.7zM92.9 220.4h.7v2.3h-.7zM94.2 220.4h.8v2.3h-.8zM95.5 220.4h.8v2.3h-.8zM96.9 220.4h.7v2.3h-.7zM98.2 220.4h.7v2.3h-.7zM151.2 229h3.4v2.8h-3.4zM151.3 233.9h3.3v2.8h-3.3z"/>
<path d="M157.6 220.1h1.7v1.6h-1.7z"/>
</g>
<g fill="none" stroke="#f200f2" stroke-width=".13">
<path d="M42.6 118.7h1v1h-1zM35.9 176.4h2.4v.7h-2.4zM35.9 177.8h2.4v.7h-2.4zM35.9 167h2.4v.8h-2.4zM35.9 168.4h2.4v.7h-2.4zM35.9 169.7h2.4v.7h-2.4zM35.9 171.1h2.4v.7h-2.4zM35.9 187.1h2.4v.7h-2.4zM35.9 188.4h2.4v.7h-2.4zM35.9 180.4h2.4v.7h-2.4zM35.9 181.8h2.4v.7h-2.4zM35.9 183.1h2.4v.7h-2.4z"/>
<path d="M35.9 184.4h2.4v.8h-2.4z"/>
</g>
<path d="M33.7 71.6h.7v2.3h-.7zM35.1 71.6h.7v2.3h-.7zM36.4 71.6h.7v2.3h-.7zM37.7 71.6h.7v2.3h-.7zM40.4 71.6h.7v2.3h-.7zM41.7 71.6h.8v2.3h-.8zM43.1 71.6h.7v2.3h-.7zM44.4 71.6h.7v2.3h-.7zM47.1 71.6h.7v2.3h-.7zM48.4 71.6h.7v2.3h-.7z" fill="none" stroke="#585858" stroke-width=".13"/>
<g fill="none" stroke="#0000e3" stroke-width=".13">
<path d="M105.7 137.5h1v1.1h-1zM112.2 137.1h1v1.1h-1zM114 135.6h1.1v1h-1.1zM117.2 135.6h1v1h-1zM118.8 140h1.6v1.7h-1.6zM119.1 137h1v1.1h-1zM125.5 137.2h1v1h-1zM105.5 143.5h1.5v1.7h-1.5zM105.5 147.2h1.1v1.1h-1.1zM105.6 140.5h1.1v1h-1.1zM105.7 150.4h1.1v1.1h-1.1zM112 143.6h1.1v1.1h-1.1z"/>
<path d="M112.1 140.1h1.5v1.7h-1.5zM114.3 141.6h1v1.1h-1zM117 141.7h1.1v1h-1.1zM118.7 143.6h1v1.1h-1zM125 143.5h1.6v1.7h-1.6zM125.3 147.3h1.1v1h-1.1zM125.5 150.3h1v1h-1zM125.5 140.5h1v1.1h-1zM133.9 196.5h2.7v3.4h-2.7zM138.9 196.5h2.7v3.4h-2.7zM144.2 198.4h1.7v1.6h-1.7zM147.8 198.5h1.8v1.5h-1.8z"/>
<path d="M26.8 203.2h2.3v.7h-2.3zM133.5 221.4h2.8v3.4h-2.8zM138.6 221.5h2.8v3.4h-2.8z"/>
<circle cx="88.9" cy="155.2" r=".83"/>
</g>
<g fill="none" stroke="#009f72" stroke-width=".13">
<path d="M26.8 176.4h2.3v.7h-2.3zM26.8 177.8h2.3v.7h-2.3zM26.8 172.4h2.3v.7h-2.3zM26.8 173.7h2.3v.8h-2.3zM26.8 185.8h2.3v.7h-2.3zM26.8 184.4h2.3v.8h-2.3zM26.8 181.8h2.3v.7h-2.3zM26.8 180.4h2.3v.7h-2.3zM154.7 194.5h1.6v1.7h-1.6zM159.8 192.2h2.7v3.4h-2.7zM164.8 194.4h2.8v3.4h-2.8zM137.5 212.1h3.4v2.7h-3.4z"/>
<path d="M138.8 206.2h3.4v2.8h-3.4zM143 212.1h3.4v2.7h-3.4zM110.3 229.5h.7v2.4h-.7zM110.3 220.4h.7v2.3h-.7zM111.6 229.5h.7v2.4h-.7zM111.6 220.4h.7v2.3h-.7zM112.9 229.5h.8v2.4h-.8zM112.9 220.4h.8v2.3h-.8zM114.3 229.5h.7v2.4h-.7zM114.3 220.4h.7v2.3h-.7zM115.6 229.5h.7v2.4h-.7zM115.6 220.4h.7v2.3h-.7z"/>
<path d="M117 229.5h.7v2.4h-.7zM117 220.4h.7v2.3h-.7zM161.1 226.1h2.8v3.3h-2.8zM161.2 220.7h2.7v3.3h-2.7zM166.7 223.5h3.4v2.7h-3.4z"/>
</g>
<g fill="none" stroke="#9b00ff" stroke-width=".13">
<circle cx="15.9" cy="59.3" r="4.6"/>
<circle cx="194.1" cy="59.3" r="4.6"/>
<circle cx="15.9" cy="237.6" r="4.6"/>
</g>
<g font-size="2.2" fill="#fda2a8">
<text x="30.9" y="61.3">100</text>
<text x="98.1" y="61">2</text>
<text x="110" y="61.3">100</text>
<text x="177.1" y="61">2</text>
<text x="31.8" y="77.4">99</text>
<text x="97.7" y="77.3">1</text>
<text x="110.9" y="77.4">99</text>
<text x="176.7" y="77.3">1</text>
<text x="73.6" y="137.4" transform="rotate(-90 73.6 137.4)">1</text>
<text x="68.2" y="155" transform="rotate(-90 68.2 155)">1</text>
<text x="23.4" y="158.5" transform="rotate(90 23.4 158.5)">99</text>
<text x="39.4" y="157.6" transform="rotate(90 39.4 157.6)">100</text>
<text x="50" y="219.3">100</text>
<text x="117.2" y="219">2</text>
<text x="23.4" y="224.3" transform="rotate(90 23.4 224.3)">1</text>
<text x="39.8" y="224.8" transform="rotate(90 39.8 224.8)">2</text>
<text x="50.9" y="235.3">99</text>
<text x="116.8" y="235.3">1</text>
</g>
<g font-size="2.2" fill="#9b00ff">
<text x="63.9" y="68.9">J4</text>
<text x="142.9" y="68.9">J3</text>
<text x="48.6" y="101.4">C120</text>
<text x="26.6" y="102.6">R38</text>
<text x="49.1" y="104.6">C119</text>
<text x="36" y="125.8">C114</text>
<text x="39.6" y="120.1">R36</text>
<text x="77.3" y="125.3" transform="rotate(-90 77.3 125.3)">C108</text>
<text x="163.1" y="120.9">C88</text>
<text x="181.3" y="121.8">C95</text>
<text x="45.1" y="127.8" transform="rotate(-90 45.1 127.8)">C117</text>
<text x="47.7" y="127.8" transform="rotate(-90 47.7 127.8)">C118</text>
<text x="67.1" y="128.1">Y1</text>
<text x="80.1" y="129.8" transform="rotate(-90 80.1 129.8)">R35</text>
<text x="176.4" y="131.8" transform="rotate(-90 176.4 131.8)">C96 C94</text>
<text x="192.2" y="130" transform="rotate(-90 192.2 130)">C80</text>
<text x="29.7" y="137.7" transform="rotate(-90 29.7 137.7)">C112</text>
<text x="33.7" y="133.1">C110</text>
<text x="44.2" y="134.2" transform="rotate(-90 44.2 134.2)">C111</text>
<text x="162.1" y="133.9" transform="rotate(-90 162.1 133.9)">C83</text>
<text x="167.3" y="137.6" transform="rotate(-90 167.3 137.6)">C90</text>
<text x="171.7" y="132.7" transform="rotate(-90 171.7 132.7)">C81</text>
<text x="188" y="133.6" transform="rotate(-90 188 133.6)">C97</text>
<text x="41.4" y="140.4" transform="rotate(-90 41.4 140.4)">C115</text>
<text x="158.3" y="143.8" transform="rotate(-90 158.3 143.8)">C101</text>
<text x="169" y="142.2" transform="rotate(-90 169 142.2)">R3</text>
<text x="171.3" y="141.9">R4</text>
<text x="176.1" y="139">R9</text>
<text x="186.2" y="142.7">C99</text>
<text x="191.1" y="139.9" transform="rotate(-90 191.1 139.9)">R5</text>
<text x="34.2" y="146">C113</text>
<text x="41.8" y="145.4">C116</text>
<text x="68.5" y="149.4" transform="rotate(-90 68.5 149.4)">QZ2</text>
<text x="187.9" y="146.9">C93</text>
<text x="82" y="153.4">TP50</text>
<text x="156.3" y="151.2" transform="rotate(-90 156.3 151.2)">C89</text>
<text x="168.4" y="150.7" transform="rotate(-90 168.4 150.7)">R2</text>
<text x="169" y="155.2" transform="rotate(-90 169 155.2)">R1</text>
<text x="175.9" y="150.9">R10</text>
<text x="30.9" y="160.3">J6</text>
<text x="41.1" y="158">R22</text>
<text x="77" y="156.7" transform="rotate(-90 77 156.7)">C165R74C164 C109</text>
<text x="85.5" y="158.5">TP49</text>
<text x="162" y="161.8" transform="rotate(-90 162 161.8)">C86</text>
<text x="164.1" y="156.6" transform="rotate(-90 164.1 156.6)">C98</text>
<text x="170.8" y="161.2" transform="rotate(-90 170.8 161.2)">C85</text>
<text x="176.5" y="160.9" transform="rotate(-90 176.5 160.9)">C87</text>
<text x="184.3" y="158.8" transform="rotate(-90 184.3 158.8)">C84</text>
<text x="20.5" y="167.3">R23</text>
<text x="20.5" y="164.8">R21</text>
<text x="158.5" y="163" transform="rotate(-90 158.5 163)">C100</text>
<text x="163.7" y="165.4">C91</text>
<text x="191.2" y="165.6" transform="rotate(-90 191.2 165.6)">C104</text>
<text x="57.5" y="171.2">R27</text>
<text x="172.1" y="170.1" transform="rotate(-90 172.1 170.1)">R7</text>
<text x="176.6" y="168.4" transform="rotate(-90 176.6 168.4)">R8</text>
<text x="181.2" y="168.7">C92</text>
<text x="138.4" y="184.7" transform="rotate(-90 138.4 184.7)">R13</text>
<text x="140.9" y="184.6" transform="rotate(-90 140.9 184.6)">R14</text>
<text x="160.9" y="184.9">C151</text>
<text x="160.9" y="180.1">C150</text>
<text x="146.5" y="191.3">C127</text>
<text x="146.5" y="186.4">C126</text>
<text x="172.1" y="191.6">C139</text>
<text x="140.6" y="195.7" transform="rotate(-90 140.6 195.7)">R50</text>
<text x="144.3" y="195.8" transform="rotate(-90 144.3 195.8)">R51</text>
<text x="150.6" y="196.2">C154</text>
<text x="161.9" y="195.5" transform="rotate(-90 161.9 195.5)">C125</text>
<text x="172.1" y="195.3">C148 C144</text>
<text x="135.8" y="203.5" transform="rotate(-90 135.8 203.5)">C137</text>
<text x="140.8" y="203.5" transform="rotate(-90 140.8 203.5)">C136</text>
<text x="146" y="203.2" transform="rotate(-90 146 203.2)">R53</text>
<text x="149.5" y="203" transform="rotate(-90 149.5 203)">R52</text>
<text x="167.1" y="202.1" transform="rotate(-90 167.1 202.1)">C133</text>
<text x="172.6" y="200.3">C138</text>
<text x="172.7" y="202.7">C132</text>
<text x="134.7" y="208.7">C135</text>
<text x="172.7" y="205.9">C155</text>
<text x="187.3" y="209.1">TP36</text>
<text x="134.1" y="214.1">C129</text>
<text x="143.8" y="214.4">C145</text>
<text x="83" y="226.9">J5</text>
<text x="135.9" y="224.5" transform="rotate(-90 135.9 224.5)">C130</text>
<text x="141.1" y="224.6" transform="rotate(-90 141.1 224.6)">C131</text>
<text x="155.7" y="223.4" transform="rotate(-90 155.7 223.4)">C153</text>
<text x="159.3" y="223.4" transform="rotate(-90 159.3 223.4)">C152</text>
<text x="163.3" y="223.6" transform="rotate(-90 163.3 223.6)">C149</text>
<text x="167.8" y="225.9">C140</text>
<text x="152.2" y="231.3">C141</text>
<text x="163.4" y="233.5" transform="rotate(-90 163.4 233.5)">C143</text>
<text x="170.3" y="231.2">C147</text>
<text x="152.2" y="236.4">C142</text>
<text x="170.6" y="236">C146</text>
<text x="75.2" y="242.7" transform="rotate(-90 75.2 242.7)">R18</text>
<text x="77.4" y="242.6" transform="rotate(-90 77.4 242.6)">R17</text>
<text x="79.5" y="242.7" transform="rotate(-90 79.5 242.7)">R16</text>
<text x="81.9" y="242.6" transform="rotate(-90 81.9 242.6)">R15</text>
</g>
<g font-size="1.1" fill="#9b00ff">
<text x="101.3" y="124.5">C72</text>
<text x="96.6" y="128.5" transform="rotate(-90 96.6 128.5)">C106</text>
<text x="109.9" y="129.1" transform="rotate(-90 109.9 129.1)">C107</text>
<text x="113.5" y="131.2" transform="rotate(-90 113.5 131.2)">R24</text>
<text x="116.8" y="129.6" transform="rotate(-90 116.8 129.6)">R26</text>
<text x="123.5" y="131.2" transform="rotate(-90 123.5 131.2)">R25</text>
<text x="99.9" y="134.9">C42</text>
<text x="101.8" y="136.4">C39</text>
<text x="104.8" y="134.9" transform="rotate(-90 104.8 134.9)">C49</text>
<text x="108.2" y="136.5" transform="rotate(-90 108.2 136.5)">C41</text>
<text x="109.9" y="136.5" transform="rotate(-90 109.9 136.5)">C51</text>
<text x="111.6" y="133.5" transform="rotate(-90 111.6 133.5)">C12</text>
<text x="115.2" y="133.9">C1</text>
<text x="120.1" y="132.9">C20</text>
<text x="123.3" y="136.4" transform="rotate(-90 123.3 136.4)">C27</text>
<text x="123.8" y="136.7">C53 C65</text>
<text x="125.3" y="135" transform="rotate(-90 125.3 135)">C68</text>
<text x="128.7" y="134.4" transform="rotate(-90 128.7 134.4)">C62</text>
<text x="98" y="141.4">C11</text>
<text x="101.7" y="140">C40</text>
<text x="102.3" y="143.2">C6</text>
<text x="105.6" y="142.8">C31</text>
<text x="105.8" y="139.9">C32</text>
<text x="110.2" y="141.5">C43</text>
<text x="110.4" y="138.1">C58</text>
<text x="115.1" y="138.4" transform="rotate(-90 115.1 138.4)">C36</text>
<text x="115.2" y="142.6" transform="rotate(-90 115.2 142.6)">C45</text>
<text x="117.9" y="142.7" transform="rotate(-90 117.9 142.7)">C34</text>
<text x="118" y="138.5" transform="rotate(-90 118 138.5)">C47</text>
<text x="119.1" y="138">C60</text>
<text x="119.2" y="141.4">C28</text>
<text x="123.4" y="141.6">C59</text>
<text x="127.5" y="141.2">C63</text>
<text x="132.2" y="140.9">C50</text>
<text x="141.6" y="142.7" transform="rotate(-90 141.6 142.7)">R6</text>
<text x="94.8" y="148.5" transform="rotate(-90 94.8 148.5)">C105</text>
<text x="97.9" y="148">C10</text>
<text x="100.9" y="149.9">C2</text>
<text x="102.2" y="146.5">C3</text>
<text x="105.6" y="149.9">C35</text>
<text x="105.6" y="146.8">C29</text>
<text x="106.2" y="144.8">C33</text>
<text x="109.7" y="148.1">C13</text>
<text x="110.2" y="146.1">C61</text>
<text x="117.6" y="149.9" transform="rotate(-90 117.6 149.9)">C23 C25</text>
<text x="118.7" y="144.6">C44</text>
<text x="119.5" y="147.8">C21</text>
<text x="123.1" y="144.9">C57</text>
<text x="123.4" y="148.2">C55</text>
<text x="130.1" y="144.8">C71</text>
<text x="130.1" y="148.1">C70</text>
<text x="98.3" y="154.5">C19</text>
<text x="108.8" y="155.9" transform="rotate(-90 108.8 155.9)">C38</text>
<text x="110.3" y="151.5">C14</text>
<text x="115" y="153.4" transform="rotate(-90 115 153.4)">C16 C24 C22</text>
<text x="118" y="153.4" transform="rotate(-90 118 153.4)">C17</text>
<text x="118.8" y="151.3">C15</text>
<text x="122" y="153.2">C7</text>
<text x="123.8" y="151.3">C56</text>
<text x="128.2" y="155.1">C67</text>
<text x="130.1" y="151.3">C69</text>
<text x="100.6" y="157.9">C18</text>
<text x="105.1" y="156.5" transform="rotate(-90 105.1 156.5)">C48</text>
<text x="114.9" y="156.6" transform="rotate(-90 114.9 156.6)">C8</text>
<text x="118" y="156.6" transform="rotate(-90 118 156.6)">C5</text>
<text x="124.6" y="156.8" transform="rotate(-90 124.6 156.8)">C64</text>
</g>
</svg>
